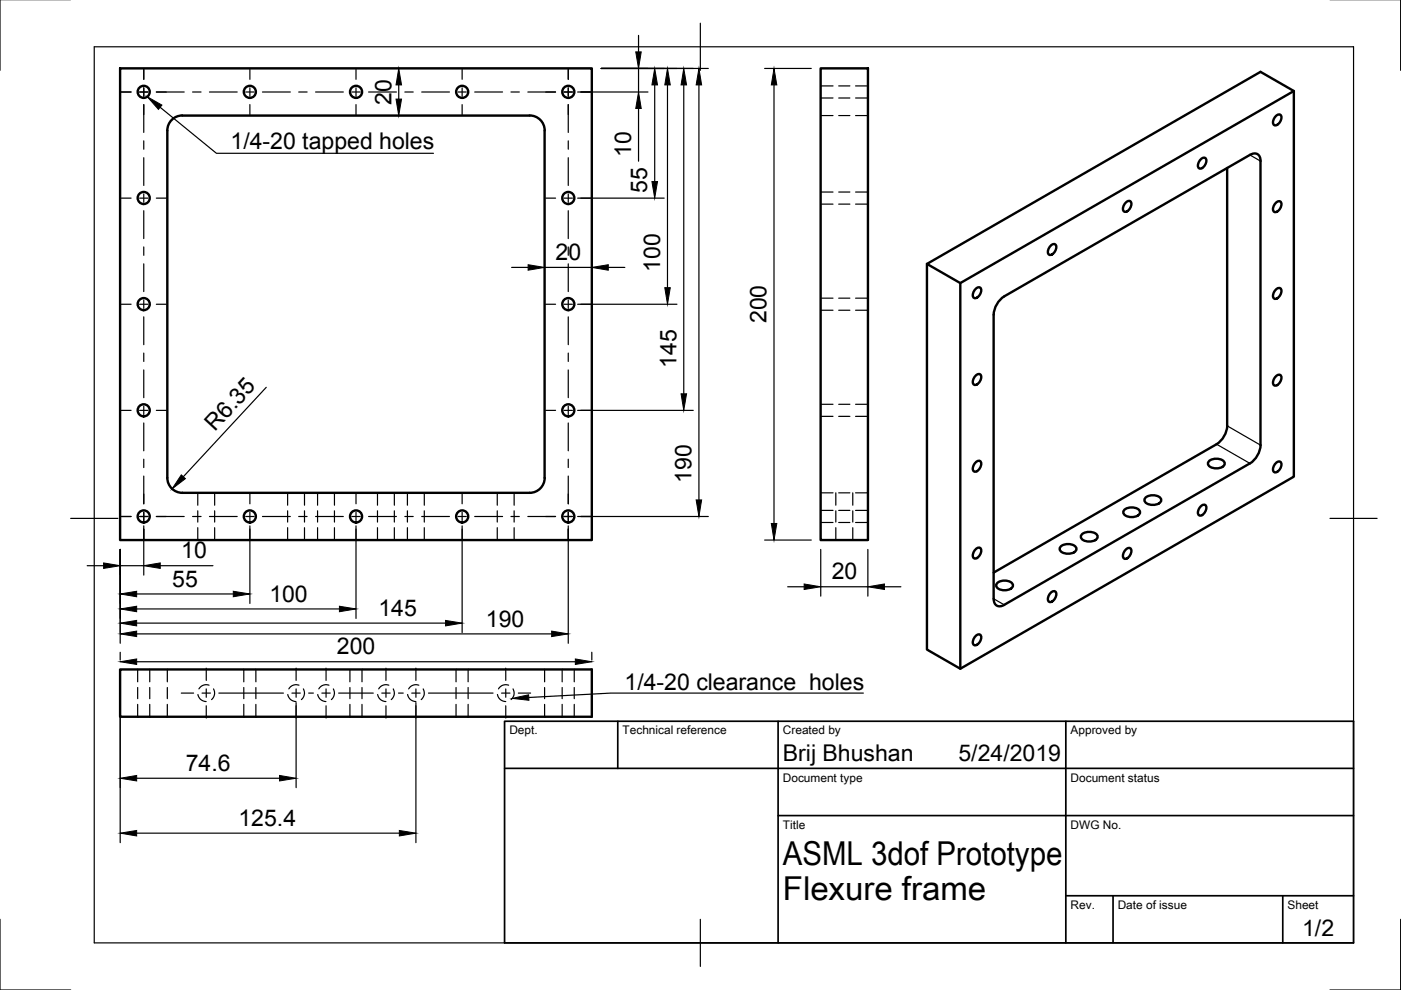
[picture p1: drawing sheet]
<svg xmlns="http://www.w3.org/2000/svg" width="297mm" height="210mm" viewBox="0 0 297 210" stroke-linecap="round" stroke-linejoin="round" font-family="sans-serif">
<!-- layer: Visible -->
<g fill="none" stroke="#000" stroke-width=".51">
<path d="M25.5 14.5h100v100h-100zM174 14.5h10v100h-10zM274.3 19.3l-70.7 40.7M112.3 24.5h-73.6a3.2 3.2 0 0 0-3.2 3.2v73.6a3.2 3.2 0 0 0 3.2 3.2h73.6M112.3 24.5a3.2 3.2 0 0 1 3.2 3.2M115.5 27.7v73.6M254.6 33.8a.65 .65 0 0 1 1.1-.1 1.58 1.58 0 0 1-1.5 2 1.45 1.45 0 0 1 .4-1.9zM260.2 35.6v54.7a5 5 0 0 1-2.3 3.9l-47.2 27.2M265 32.8l-52.1 30a5 5 0 0 0-2.2 3.9v60.2a1.37 1.37 0 0 0 .6 1.5 1.37 1.37 0 0 0 1.6-.2M265 32.8a1.37 1.37 0 0 1 1.6-.1 1.37 1.37 0 0 1 .7 1.4v60.3M270.5 24.6a.65 .65 0 0 1 1.1-.1 1.58 1.58 0 0 1-1.4 2 1.45 1.45 0 0 1 .3-1.9zM196.5 56v81.7l7.1 4.1 70.7-40.7v-81.8l-7-4.1-70.8 40.8 7.1 4v81.8"/>
<path d="M222.8 52.1a.65 .65 0 0 1 1.1-.1 1.58 1.58 0 0 1-1.5 2 1.45 1.45 0 0 1 .4-1.9zM238.7 42.9a.65 .65 0 0 1 1.1 0 1.58 1.58 0 0 1-1.5 2 1.45 1.45 0 0 1 .4-2zM270.5 43a.65 .65 0 0 1 1.1-.1 1.58 1.58 0 0 1-1.4 2 1.45 1.45 0 0 1 .3-1.9zM206.9 61.2a.65 .65 0 0 1 1.1 0 1.58 1.58 0 0 1-1.5 2 1.45 1.45 0 0 1 .4-2zM206.9 79.6a.65 .65 0 0 1 1.1 0 1.58 1.58 0 0 1-1.5 2 1.45 1.45 0 0 1 .4-2zM270.5 61.4a.65 .65 0 0 1 1.1-.1 1.58 1.58 0 0 1-1.4 2 1.45 1.45 0 0 1 .3-1.9zM270.5 79.8a.65 .65 0 0 1 1.1-.1 1.58 1.58 0 0 1-1.4 2 1.45 1.45 0 0 1 .3-1.9zM206.9 98a.65 .65 0 0 1 1.1 0 1.58 1.58 0 0 1-1.5 2 1.45 1.45 0 0 1 .4-2zM256.3 97.8a2.34 2.34 0 0 1 3.4 .3 1.54 1.54 0 0 1-2.1 1.2 1.36 1.36 0 0 1-1.5-1.2zM267.3 94.4a5 5 0 0 1-2.3 3.9l-52.1 29.9M270.5 98.2a.65 .65 0 0 1 1.1-.1 1.58 1.58 0 0 1-1.4 2 1.45 1.45 0 0 1 .3-1.9zM115.5 101.3a3.2 3.2 0 0 1-3.2 3.2"/>
<path d="M206.9 116.4a.65 .65 0 0 1 1.1 0 1.58 1.58 0 0 1-1.5 2 1.45 1.45 0 0 1 .4-2zM224.9 115.9a2.34 2.34 0 0 1 3.3 .3 1.54 1.54 0 0 1-2 1.2 1.36 1.36 0 0 1-1.5-1.2zM229.3 113.3a2.34 2.34 0 0 1 3.4 .3 1.54 1.54 0 0 1-2 1.2 1.36 1.36 0 0 1-1.5-1.2zM238.3 108.2a2.34 2.34 0 0 1 3.4 .3 1.54 1.54 0 0 1-2 1.1 1.36 1.36 0 0 1-1.5-1.1zM238.7 116.5a.65 .65 0 0 1 1.1-.1 1.58 1.58 0 0 1-1.5 2 1.45 1.45 0 0 1 .4-1.9zM242.8 105.6a2.34 2.34 0 0 1 3.4 .3 1.54 1.54 0 0 1-2.1 1.1 1.36 1.36 0 0 1-1.4-1.1zM254.6 107.3a.65 .65 0 0 1 1.1 0 1.58 1.58 0 0 1-1.5 2 1.45 1.45 0 0 1 .4-2zM206.9 134.8a.65 .65 0 0 1 1.1 0 1.58 1.58 0 0 1-1.5 2 1.45 1.45 0 0 1 .4-2zM211.4 123.7a2.34 2.34 0 0 1 3.4 .3 1.54 1.54 0 0 1-2.1 1.1 1.36 1.36 0 0 1-1.5-1.1zM222.8 125.7a.65 .65 0 0 1 1.1-.1 1.58 1.58 0 0 1-1.5 2 1.45 1.45 0 0 1 .4-1.9zM25.5 141.9h100v10.1h-100z"/>
<circle cx="30.5" cy="19.5" r="1.28"/>
<circle cx="53" cy="19.5" r="1.28"/>
<circle cx="75.5" cy="19.5" r="1.28"/>
<circle cx="98" cy="19.5" r="1.28"/>
<circle cx="120.5" cy="19.5" r="1.28"/>
<circle cx="30.5" cy="42" r="1.28"/>
<circle cx="120.5" cy="42" r="1.28"/>
<circle cx="30.5" cy="64.5" r="1.28"/>
<circle cx="120.5" cy="64.5" r="1.28"/>
<circle cx="30.5" cy="87" r="1.28"/>
<circle cx="120.5" cy="87" r="1.28"/>
<circle cx="30.5" cy="109.5" r="1.28"/>
<circle cx="53" cy="109.5" r="1.28"/>
<circle cx="75.5" cy="109.5" r="1.28"/>
<circle cx="98" cy="109.5" r="1.28"/>
<circle cx="120.5" cy="109.5" r="1.28"/>
</g>
<!-- layer: Hidden -->
<g fill="none" stroke="#000" stroke-width=".25">
<path d="M174 18.2h2.6M177.8 18.2h2.4M181.4 18.2h2.6M174 24.5h2.6M174 20.8h2.6M177.8 24.5h2.4M177.8 20.8h2.4M181.4 24.5h2.6M181.4 20.8h2.6M174 40.7h2.6M174 43.3h2.6M177.8 40.7h2.4"/>
<path d="M177.8 43.3h2.4M181.4 40.7h2.6M181.4 43.3h2.6M174 63.2h2.6M174 65.8h2.6M177.8 63.2h2.4M177.8 65.8h2.4M181.4 63.2h2.6M181.4 65.8h2.6M174 85.7h2.6M174 88.3h2.6M177.8 85.7h2.4"/>
<path d="M177.8 88.3h2.4M181.4 85.7h2.6M181.4 88.3h2.6M41.9 104.5v2.6M41.9 108.3v2.4M41.9 111.9v2.6M45.5 104.5v2.6M45.5 108.3v2.4M45.5 111.9v2.6M61 104.5v2.6M61 108.3v2.4M61 111.9v2.6"/>
<path d="M64.6 104.5v2.6M64.6 108.3v2.4M64.6 111.9v2.6M67.3 104.5v2.6M67.3 108.3v2.4M67.3 111.9v2.6M70.9 104.5v2.6M70.9 108.3v2.4M70.9 111.9v2.6M80 104.5v2.6M80 108.3v2.4M80 111.9v2.6"/>
<path d="M83.6 104.5v2.6M83.6 108.3v2.4M83.6 111.9v2.6M86.4 104.5v2.6M86.4 108.3v2.4M86.4 111.9v2.6M90 104.5v2.6M90 108.3v2.4M90 111.9v2.6M105.4 104.5v2.6M105.4 108.3v2.4M105.4 111.9v2.6"/>
<path d="M109 104.5v2.6M109 108.3v2.4M109 111.9v2.6M174 104.5h2.6M174 108.2h2.6M174 110.8h2.6M177.2 104.5v2.6M177.2 108.3v2.4M177.2 111.9v2.6M177.8 104.5h2.4M177.8 108.2h2.4M177.8 110.8h2.4"/>
<path d="M180.8 104.5v2.6M180.8 108.3v2.4M180.8 111.9v2.6M181.4 104.5h2.6M181.4 108.2h2.6M181.4 110.8h2.6M29.2 141.9v2.7M29.2 145.8v2.3M29.2 149.3v2.7M31.7 141.9v2.7M31.7 145.8v2.3M31.7 149.3v2.7"/>
<path d="M35.5 141.9v2.7M35.5 145.8v2.3M35.5 149.3v2.7M42 147.2a1.77 1.77 0 0 0 1.7 1.6M44.3 145.3a1.78 1.78 0 0 0-2.1 .8M45.3 146.1a1.82 1.82 0 0 1-.4 2.2M51.7 141.9v2.7M51.7 145.8v2.3M51.7 149.3v2.7M54.3 141.9v2.7M54.3 145.8v2.3M54.3 149.3v2.7"/>
<path d="M61 147.2a1.77 1.77 0 0 0 1.8 1.6M63.4 145.3a1.76 1.76 0 0 0-2.2 .8M64.3 146.1a1.82 1.82 0 0 1-.4 2.2M67.4 147.2a1.77 1.77 0 0 0 1.7 1.6M69.7 145.3a1.76 1.76 0 0 0-2.1 .8M70.7 146.1a1.82 1.82 0 0 1-.4 2.2M74.2 141.9v2.7M74.2 145.8v2.3M74.2 149.3v2.7M76.8 141.9v2.7M76.8 145.8v2.3M76.8 149.3v2.7"/>
<path d="M80.1 147.2a1.77 1.77 0 0 0 1.7 1.6M82.4 145.3a1.76 1.76 0 0 0-2.1 .8M83.4 146.1a1.75 1.75 0 0 1-.4 2.2M86.4 147.2a1.77 1.77 0 0 0 1.8 1.6M88.8 145.3a1.76 1.76 0 0 0-2.2 .8M89.7 146.1a1.75 1.75 0 0 1-.4 2.2M96.7 141.9v2.7M96.7 145.8v2.3M96.7 149.3v2.7M99.3 141.9v2.7M99.3 145.8v2.3M99.3 149.3v2.7"/>
<path d="M105.5 147.2a1.77 1.77 0 0 0 1.7 1.6M107.8 145.3a1.76 1.76 0 0 0-2.1 .8M108.8 146.1a1.75 1.75 0 0 1-.4 2.2M115.5 141.9v2.7M115.5 145.8v2.3M115.5 149.3v2.7M119.2 141.9v2.7M119.2 145.8v2.3M119.2 149.3v2.7M121.8 141.9v2.7M121.8 145.8v2.3M121.8 149.3v2.7"/>
</g>
<!-- layer: Visible Narrow -->
<path d="M265 32.8l2.3 1.4M257.9 94.2l7.1 4M260.2 90.3l7.1 4.1M210.7 127l2.2 1.2" fill="none" stroke="#000" stroke-width=".25"/>
<!-- layer: TitleBlock -->
<path d="M107 152.9h180v47h-180zM131 152.9v10M165 152.9v47M226 152.9v47M107 162.9h180M165 172.9h122M226 189.9h61M236 189.9v10M272 189.9v10" fill="none" stroke="#000" stroke-width=".36"/>
<!-- layer: Border -->
<path d="M0 -.1v15M297 -.1v15M20 9.9h267v190h-267zM148.5 4.9v10M15 109.9h10M282 109.9h10M0 194.9v15h15M148.5 194.9v10M297 194.9v15h-15" fill="none" stroke="#000" stroke-width=".25"/>
<!-- layer: Dimensions -->
<g fill="none" stroke="#000" stroke-width=".25">
<path d="M82.5 14.5h27.8M84.5 18v3M122.5 19.5h14.9M127.5 14.5h22.7M135.4 7.5v3.5M135.4 14.5v5M138.8 18v20.5M141.5 18v43M145 18v65.5M148.2 18v88M162.1 14.5h9.9M164.1 18v93"/>
<path d="M82.5 24.5h27.8M135.4 23v11.2M108.5 56.7h3.5M115.5 56.7h10M122.5 42h18.3M129 56.7h3.5M122.5 64.5h21M56.5 82.1l-17.6 19M122.5 87h24.5M18.5 119.9h3.5M25.5 116.5v19.9M25.5 119.9h5"/>
<path d="M30.5 111.5v10.4M34 119.9h11.1M53 111.5v16.4M75.5 111.5v19.6M98 111.5v22.6M120.5 111.5v24.9M122.5 109.5h27.7M162.1 114.5h9.9M174 116.5v9.9M184 116.5v9.9M25.5 138.3v1.6M29 125.9h20.5"/>
<path d="M29 129.1h43M29 132.1h65.5M29 134.4h88M125.5 138.3v1.6M167 124.4h3.5M174 124.4h10M187.5 124.4h3.5M25.5 143.9v34.8M29 140.3h93M62.8 149v18M88.2 149v29.7M29 165h30.3"/>
<path d="M29 176.6h55.7"/>
</g>
<g fill="#000" stroke="#000" stroke-width=".21">
<path d="M84.5 14.5l.6 3.5h-1.1zM134.8 11h1.2l-.6 3.5zM138.8 14.5l.6 3.5h-1.2zM141.5 14.5l.6 3.5h-1.2zM145 14.5l.6 3.5h-1.2zM148.2 14.5l.6 3.5h-1.2zM164.1 14.5l.6 3.5h-1.2zM84 21h1.1l-.6 3.5zM135.4 19.5l.6 3.5h-1.2zM138.2 38.5h1.2l-.6 3.5zM112 56.1l3.5 .6-3.5 .6zM125.5 56.7l3.5-.6v1.2z"/>
<path d="M140.9 61h1.2l-.6 3.5zM144.4 83.5h1.2l-.6 3.5zM22 119.4l3.5 .5-3.5 .6zM30.5 119.9l3.5-.5v1.1zM38.4 100.7l.9 .8-2.8 2.1zM147.6 106h1.2l-.6 3.5zM163.5 111h1.2l-.6 3.5zM25.5 125.9l3.5-.5v1.1zM25.5 129.1l3.5-.6v1.2zM25.5 132.1l3.5-.6v1.2zM25.5 134.4l3.5-.6v1.2zM25.5 140.3l3.5-.6v1.2z"/>
<path d="M49.5 125.4l3.5 .5-3.5 .6zM72 128.5l3.5 .6-3.5 .6zM94.5 131.5l3.5 .6-3.5 .6zM117 133.8l3.5 .6-3.5 .6zM122 139.7l3.5 .6-3.5 .6zM170.5 123.8l3.5 .6-3.5 .6zM184 124.4l3.5-.6v1.2zM25.5 165l3.5-.6v1.2zM25.5 176.6l3.5-.5v1.1zM59.3 164.4l3.5 .6-3.5 .6zM84.7 176.1l3.5 .5-3.5 .6z"/>
</g>
<!-- layer: Center Lines -->
<g fill="none" stroke="#000" stroke-width=".25">
<path d="M25.7 19.5h2.1M29.6 19.5h1.8M30.5 14.7v2.1M30.5 18.6v1.8M33.1 19.5h6M40.8 19.5h1.8M44.4 19.5h5.9M52.1 19.5h1.8M53 14.7v2.1M53 18.6v1.8M55.6 19.5h6M63.3 19.5h1.8"/>
<path d="M66.9 19.5h5.9M74.6 19.5h1.8M75.5 14.7v2.1M75.5 18.6v1.8M78.1 19.5h6M85.8 19.5h1.8M89.4 19.5h5.9M97.1 19.5h1.8M98 14.7v2.1M98 18.6v1.8M100.6 19.5h6M108.3 19.5h1.8"/>
<path d="M111.9 19.5h5.9M119.6 19.5h1.8M120.5 14.7v2.1M120.5 18.6v1.8M123.1 19.5h2.1M30.5 22.2v5.9M30.5 29.9v1.7M30.5 33.4v5.9M53 22.2v2.1M75.5 22.2v2.1M98 22.2v2.1M120.5 22.2v5.9"/>
<path d="M120.5 29.9v1.7M120.5 33.4v5.9M25.7 42h2.1M29.6 42h1.8M30.5 41.1v1.8M30.5 44.7v5.9M30.5 52.4v1.7M30.5 55.9v5.9M33.1 42h2.2M115.7 42h2.1M119.6 42h1.8M120.5 41.1v1.8"/>
<path d="M120.5 44.7v5.9M120.5 52.4v1.7M120.5 55.9v5.9M123.1 42h2.1M25.7 64.5h2.1M29.6 64.5h1.8M30.5 63.6v1.8M30.5 67.2v5.9M30.5 74.9v1.7M30.5 78.4v5.9M33.1 64.5h2.2M115.7 64.5h2.1"/>
<path d="M119.6 64.5h1.8M120.5 63.6v1.8M120.5 67.2v5.9M120.5 74.9v1.7M120.5 78.4v5.9M123.1 64.5h2.1M25.7 87h2.1M29.6 87h1.8M30.5 86.1v1.8M30.5 89.7v5.9M30.5 97.4v1.7M33.1 87h2.2"/>
<path d="M115.7 87h2.1M119.6 87h1.8M120.5 86.1v1.8M120.5 89.7v5.9M120.5 97.4v1.7M123.1 87h2.1M25.7 109.5h2.1M29.6 109.5h1.8M30.5 100.9v5.9M30.5 108.6v1.8M30.5 112.2v2.1M33.1 109.5h6"/>
<path d="M40.8 109.5h1.8M44.4 109.5h5.9M52.1 109.5h1.8M53 104.7v2.1M53 108.6v1.8M53 112.2v2.1M55.6 109.5h6M63.3 109.5h1.8M66.9 109.5h5.9M74.6 109.5h1.8M75.5 104.7v2.1M75.5 108.6v1.8"/>
<path d="M75.5 112.2v2.1M78.1 109.5h6M85.8 109.5h1.8M89.4 109.5h5.9M97.1 109.5h1.8M98 104.7v2.1M98 108.6v1.8M98 112.2v2.1M100.6 109.5h6M108.3 109.5h1.8M111.9 109.5h5.9M119.6 109.5h1.8"/>
<path d="M120.5 100.9v5.9M120.5 108.6v1.8M120.5 112.2v2.1M123.1 109.5h2.1M38.4 147h2.6M42.8 147h1.8M43.7 141.7v2.6M43.7 146.1v1.7M43.7 149.6v2.6M46.4 147h13.7M61.9 147h1.8M62.8 141.7v2.6"/>
<path d="M62.8 146.1v1.7M62.8 149.6v2.6M65.4 147h1M68.2 147h1.8M69.1 141.7v2.6M69.1 146.1v1.7M69.1 149.6v2.6M71.8 147h7.3M80.9 147h1.8M81.8 141.7v2.6M81.8 146.1v1.7M81.8 149.6v2.6"/>
<path d="M84.5 147h1M87.3 147h1.8M88.2 141.7v2.6M88.2 146.1v1.7M88.2 149.6v2.6M90.8 147h13.7M106.3 147h1.8M107.2 141.7v2.6M107.2 146.1v1.7M107.2 149.6v2.6M109.9 147h2.6"/>
</g>
<!-- layer: Annotations -->
<path d="M31.2 20.5l3.1 1.8-.7 .9zM108.6 148.1l3.5-.8v1.2z" fill="#000" stroke="#000" stroke-width=".21"/>
<path d="M34 22.7l11.9 9.8h46M183 147h-53.5l-17.4 .9" fill="none" stroke="#000" stroke-width=".25"/>
<g font-size="7">
<text x="166" y="183.4">ASML 3dof Prototype</text>
<text x="166" y="190.9">Flexure frame</text>
</g>
<g font-size="4.9">
<text x="83" y="22.2" transform="rotate(-90 83 22.2)">20</text>
<text x="48.9" y="31.5">1/4-20 tapped holes</text>
<text x="133.8" y="33.2" transform="rotate(-90 133.8 33.2)">10</text>
<text x="137.2" y="40.9" transform="rotate(-90 137.2 40.9)">55</text>
<text x="117.8" y="55.2">20</text>
<text x="140" y="57.7" transform="rotate(-90 140 57.7)">100</text>
<text x="162.5" y="68.5" transform="rotate(-90 162.5 68.5)">200</text>
<text x="143.4" y="77.9" transform="rotate(-90 143.4 77.9)">145</text>
<text x="45.6" y="91.6" transform="rotate(-47 45.6 91.6)">R6.35</text>
<text x="146.6" y="102.3" transform="rotate(-90 146.6 102.3)">190</text>
<text x="38.4" y="118.4">10</text>
<text x="36.5" y="124.4">55</text>
<text x="176.3" y="122.8">20</text>
<text x="57.1" y="127.6">100</text>
<text x="80.2" y="130.6">145</text>
<text x="103" y="132.8">190</text>
<text x="71.4" y="138.7">200</text>
<text x="132.4" y="146.3">1/4-20 clearance holes</text>
<text x="166" y="161.4">Brij Bhushan</text>
<text x="203.2" y="161.4">5/24/2019</text>
<text x="39.4" y="163.4">74.6</text>
<text x="50.6" y="175.1">125.4</text>
<text x="276.1" y="198.6">1/2</text>
</g>
<g font-size="2.5">
<text x="108" y="155.7">Dept.</text>
<text x="132" y="155.7">Technical reference</text>
<text x="166" y="155.7">Created by</text>
<text x="227" y="155.7">Approved by</text>
<text x="166" y="165.7">Document type</text>
<text x="227" y="165.7">Document status</text>
<text x="166" y="175.7">Title</text>
<text x="227" y="175.7">DWG No.</text>
<text x="227" y="192.7">Rev.</text>
<text x="237" y="192.7">Date of issue</text>
<text x="273" y="192.7">Sheet</text>
</g>
</svg>
